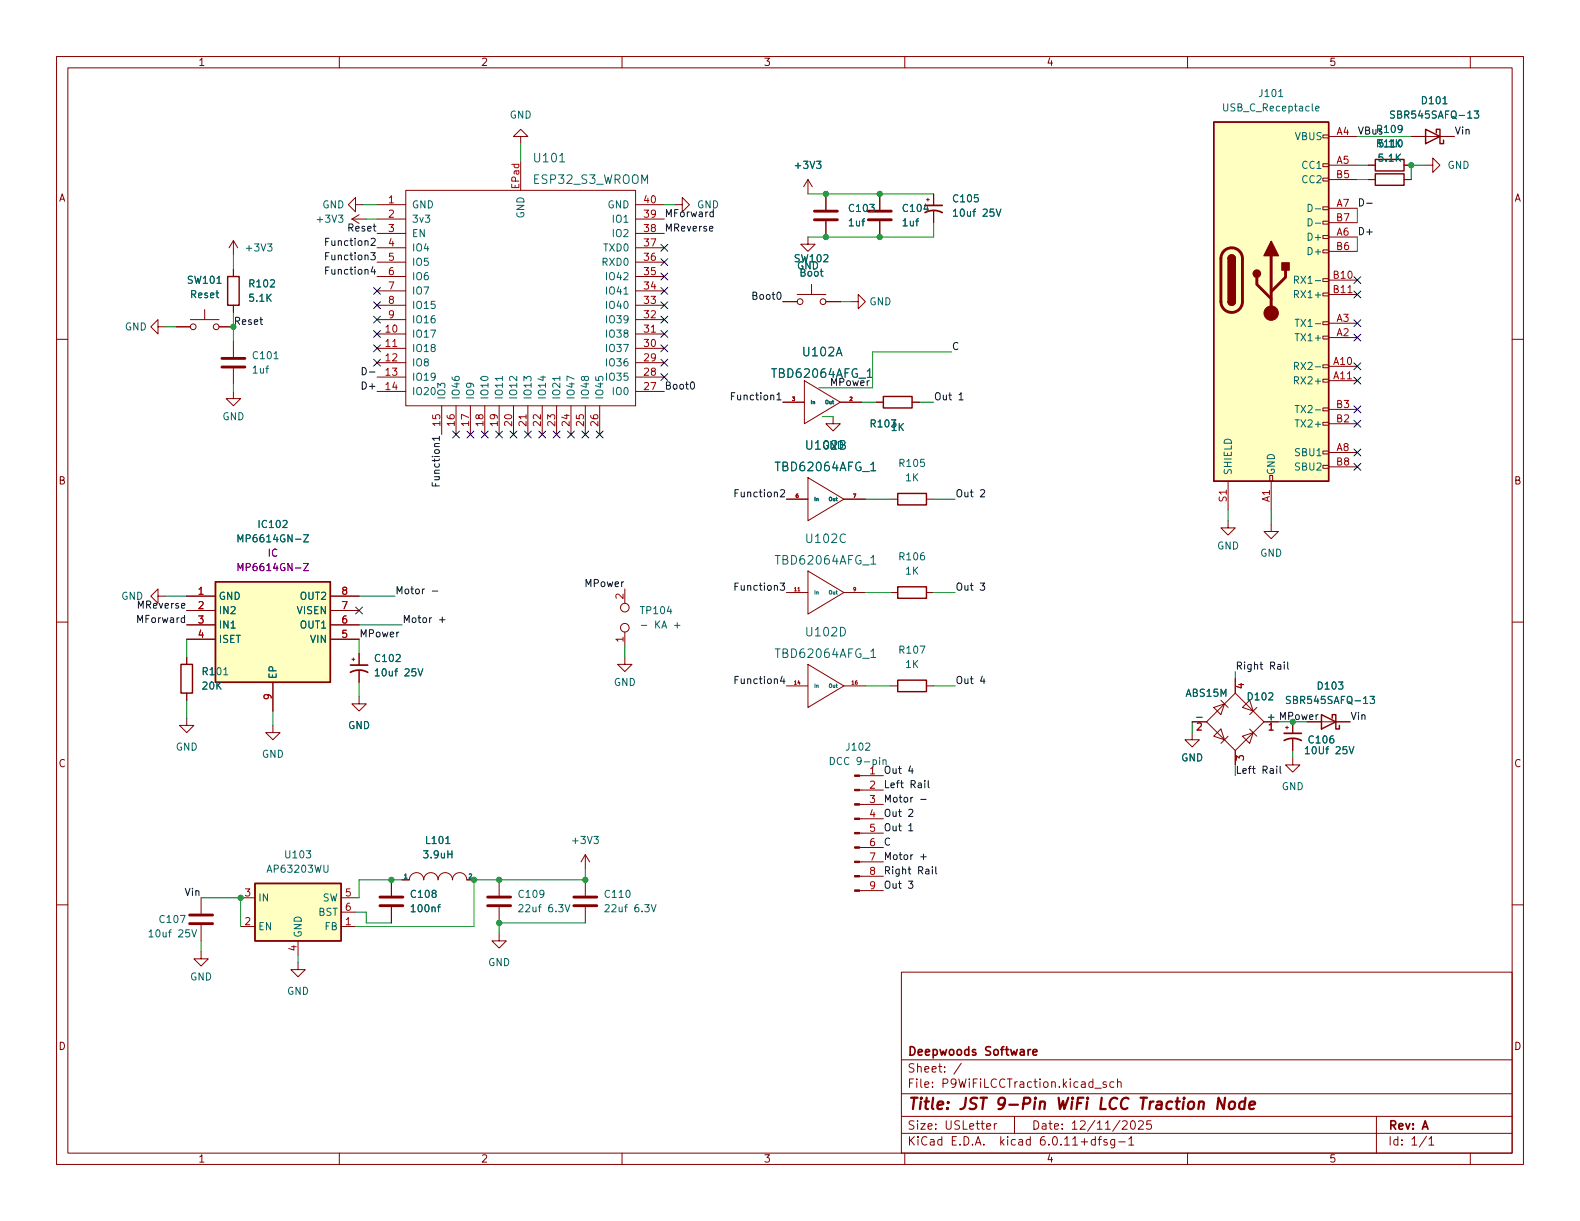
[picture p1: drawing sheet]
<svg xmlns="http://www.w3.org/2000/svg" width="279mm" height="216mm" viewBox="0 0 279 216" stroke-linecap="round" stroke-linejoin="round" font-family="sans-serif">
<g fill="none" stroke="#840000" stroke-width=".18">
<path d="M10 10h259.4v195.9h-259.4zM12 12h255.4v191.9h-255.4zM60 10v2M110 10v2M160 10v2M210 10v2M260 10v2M62.2 38.7h2.6M62.2 38.7l1.3 .8M62.9 36.2v-1.3l-1.3 1.3 1.3 1.3v-1.3h1.2M63.5 38l-1.3 .7M66.7 36.2h5.1"/>
<path d="M66.7 38.7h5.1M71.8 33.7h40.6v38.1h-40.6zM92.1 24.1h1.2l-1.2-1.2-1.3 1.2h1.3v1.3M92.1 28.6v5.1M112.4 36.2h5.1M112.4 38.7h5.1M119.4 36.2h1.2v-1.3l1.3 1.3-1.3 1.3v-1.3M142.9 31.8l-.8 1.2M142.9 31.8v2.5M142.9 31.8l.7 1.2M146 34.3v2.8M146 39.1v2.8"/>
<path d="M155.6 34.3v2.8M155.6 39.1v2.8M163.8 35.3h.5M164.1 35.1v.5M165.1 34.3v2M165.1 37.3v2.1M233.9 39.1h1v.5h-1zM233.9 36.6h1v.5h-1zM233.9 31.5h1v.5h-1zM233.9 29h1v.5h-1zM233.9 23.9h1v.5h-1zM234.9 24.1h5.1"/>
<path d="M234.9 29.2h5.1M234.9 36.8h5.1M234.9 31.8h5.1M234.9 39.4h5.1M241.9 29.2h1.3M241.9 31.8h1.3M248.3 29.2h1.3M248.3 31.8h1.3M249.6 24.1h7.6M252.1 29.2h1.3v-1.3l1.2 1.3-1.2 1.3v-1.3M10 60h2M27.9 57.8v-1.3l-1.2 1.3 1.2 1.3v-1.3h1.3"/>
<path d="M31.1 57.8h2.6M33.7 56.5h5M36.2 54.7v1.8M38.7 57.8h2.6M41.3 42.5l-.8 1.3M41.3 42.5v2.6M41.3 47.6v1.3M41.3 54v1.2M41.3 42.5l.7 1.3M66.7 59.1h5.1M66.7 41.3h5.1M66.7 56.5h5.1"/>
<path d="M66.7 54h5.1M66.7 51.4h5.1M66.7 48.9h5.1M66.7 46.4h5.1M66.7 43.8h5.1M112.4 59.1h5.1M112.4 41.3h5.1M112.4 56.5h5.1M112.4 54h5.1M112.4 51.4h5.1M112.4 48.9h5.1M112.4 46.4h5.1"/>
<path d="M112.4 43.8h5.1M138.4 53.3h2.6M141 52.1h5M142.9 41.9v1.3h1.2l-1.2 1.3-1.3-1.3h1.3M143.5 50.3v1.8M146 53.3h2.6M150.5 53.3h1.3v-1.2l1.2 1.2-1.2 1.3v-1.3M233.9 59.4h1v.5h-1zM233.9 56.9h1v.5h-1zM233.9 51.8h1v.5h-1zM233.9 49.3h1v.5h-1zM233.9 44.2h1v.5h-1z"/>
<path d="M233.9 41.7h1v.5h-1zM234.9 52.1h5.1M234.9 59.7h5.1M234.9 57.2h5.1M234.9 41.9h5.1M234.9 49.5h5.1M234.9 44.5h5.1M267.4 60h2M41.3 69.2v1.3h1.2l-1.2 1.3-1.3-1.3h1.3M41.3 60.3v2.8M41.3 65.2v2.7M66.7 61.6h5.1"/>
<path d="M66.7 64.1h5.1M66.7 66.7h5.1M66.7 69.2h5.1M78.1 71.8v5M80.6 71.8v5M83.2 71.8v5M85.7 71.8v5M88.3 71.8v5M90.8 71.8v5M93.3 71.8v5M95.9 71.8v5M98.4 71.8v5"/>
<path d="M101 71.8v5M103.5 71.8v5M106 71.8v5M112.4 61.6h5.1M112.4 64.1h5.1M112.4 66.7h5.1M112.4 69.2h5.1M138.4 71.1h3.8M142.2 67.3l6.4 3.8-6.4 3.8zM147.3 73.7v1.2h1.3l-1.3 1.3-1.3-1.3h1.3M148.6 71.1h3.8M154.9 71.1h1.3"/>
<path d="M161.3 71.1h1.3M233.9 79.8h1v.5h-1zM233.9 74.7h1v.5h-1zM233.9 72.1h1v.5h-1zM233.9 67.1h1v.5h-1zM233.9 64.5h1v.5h-1zM234.9 64.8h5.1M234.9 67.3h5.1M234.9 74.9h5.1M234.9 72.4h5.1M139.1 88.3h3.8M142.9 84.5l6.3 3.8-6.3 3.8z"/>
<path d="M149.2 88.3h3.8M157.5 88.3h1.2M163.8 88.3h1.3M217.2 92.1v1.2h1.2l-1.2 1.3-1.3-1.3h1.3M217.2 85.1v5.1M224.5 84.1h.5v1h-.5zM224.8 92.7v1.3h1.3l-1.3 1.3-1.3-1.3h1.3M224.8 85.1v5.1M233.9 82.3h1v.5h-1zM234.9 80h5.1M234.9 82.6h5.1M10 110h2"/>
<path d="M27.9 105.4v-1.3l-1.2 1.3 1.2 1.3v-1.3h1.3M33 116.2v1.3M33 105.4h5.1M33 108h5.1M33 110.5h5.1M33 113h5.1M58.4 105.4h5.1M58.4 108h5.1M58.4 110.5h5.1M58.4 113h5.1M62.2 116.6h.5M62.5 116.3v.5"/>
<path d="M63.5 115.6v2M63.5 118.6v2.1M110.5 116.2v1.3h1.3l-1.3 1.2-1.3-1.2h1.3M110.5 104.1v2.6M110.5 111.8v2.5M139.1 104.8h3.8M142.9 117.5l6.3 3.8-6.3 3.8zM142.9 101l6.3 3.8-6.3 3.8zM149.2 104.8h3.8M157.5 104.8h1.2M163.8 104.8h1.3M267.4 110h2"/>
<path d="M33 127v1.3h1.3l-1.3 1.2-1.3-1.2h1.3M33 122.6v1.2M48.3 128.3v1.2h1.2l-1.2 1.3-1.3-1.3h1.3M48.3 120.7v5M63.5 123.2v1.3h1.3l-1.3 1.2-1.3-1.2h1.3M139.1 121.3h3.8M149.2 121.3h3.8M152 139.7h4.2M152 137.2h4.2M157.5 121.3h1.2M163.8 121.3h1.3M210.8 129.5v1.3h1.3l-1.3 1.3-1.3-1.3h1.3"/>
<path d="M210.8 127.6h2.6M214.6 125.1l1.9-.6-.6 1.9zM214.6 130.2l1.3-1.3 .6 1.9zM215.9 123.8l1.3 1.3M217.2 130.2l-1.3 1.2M218.4 122.6l5.1 5-5.1 5.1-5-5.1zM218.4 120v2.6M218.4 132.7v2.6M219.7 125.1l1.3-1.3 .6 1.9zM219.7 130.2l1.9-.7-.6 1.9zM221 128.9l1.2 1.3M222.2 125.1l-1.2 1.3"/>
<path d="M227.3 128.7h.5M227.6 128.4v.5M228.6 134v1.3h1.3l-1.3 1.2-1.3-1.2h1.3M228.6 127.6v2.1M228.6 130.7v2M231.1 127.6h7.7M10 160h2M35.6 158.8v2.7M42.5 158.8h2.6M60.3 158.8h2.6M69.2 155.6v2.8M71.1 155.6h1.3a1.27 1.27 0 0 1 1.3-1.3 1.27 1.27 0 0 1 1.2 1.3 1.27 1.27 0 0 1 1.3-1.3 1.27 1.27 0 0 1 1.3 1.3 1.27 1.27 0 0 1 1.2-1.3 1.27 1.27 0 0 1 1.3 1.3 1.27 1.27 0 0 1 1.3-1.3 1.27 1.27 0 0 1 1.2 1.3h1.3"/>
<path d="M88.3 155.6v2.8M103.5 151.1v2.6M103.5 155.6v2.8M103.5 151.1l-.8 1.3M103.5 151.1l.8 1.3M152 157.5h4.2M152 154.9h4.2M152 152.4h4.2M152 149.9h4.2M152 147.3h4.2M152 144.8h4.2M152 142.2h4.2"/>
<path d="M267.4 160h2M35.6 168.3v1.2h1.2l-1.2 1.3-1.3-1.3h1.3M35.6 163.6v2.8M42.5 163.8h2.6M52.7 170.2v1.3h1.3l-1.3 1.2-1.3-1.2h1.3M52.7 166.4v2.5M60.3 163.8h2.6M60.3 161.3h2.6M69.2 160.4v2.8M88.3 165.1v1.3h1.2l-1.2 1.2-1.3-1.2h1.3M88.3 160.4v2.8M103.5 160.4v2.8"/>
<path d="M159.4 171.9h108v32h-108zM159.4 197.4h108M159.4 193.4h108M159.4 187.4h108M164.9 192.1v.2M164.9 191.4v.1M167 189.4v.2M167 188.7v.1M170 188l-1.3 1.9M176.3 198.7h-.3l-.2 .3M179.4 197.4v3M197 191.4l-.5-.1-.2 .3v.4l.1 .2h.6"/>
<path d="M197.6 191.4l.2-.1 .4 .1 .1 .9M197.6 190.8v1.5M200.1 198.2h.2a.81 .81 0 0 1 .5 .6 .81 .81 0 0 1-.3 .8l-.1 .1a.81 .81 0 0 1-.6-.6 .81 .81 0 0 1 .3-.9zM201.3 198.3l.6-.1 .2 .1 .1 .3-.9 1.1h.9M203.5 198.2h-.7v.7l.2-.2 .5 .1 .1 .2-.1 .5-.2 .2-.5-.2M243.4 197.4v6.5M60 203.9v2M110 203.9v2M159.4 200.4h108M160 203.9v2M197.8 201.9h1.2M199.6 201.4l.4-.4v1.5"/>
<path d="M199.6 202.5h.9M210 203.9v2M252.7 201.4l.4-.4v1.5M252.7 202.5h.8M260 203.9v2"/>
<circle cx="34.2" cy="57.8" r=".51"/>
<circle cx="38.2" cy="57.8" r=".51"/>
<circle cx="141.5" cy="53.3" r=".51"/>
<circle cx="145.5" cy="53.3" r=".51"/>
<circle cx="110.5" cy="111" r=".76"/>
<circle cx="110.5" cy="107.4" r=".76"/>
</g>
<path d="M184 195a.49 .49 0 0 1 .8 .1l-.1 1M216.6 194.1l-.2 2-.9-2-.3 2" fill="none" stroke="#840000" stroke-width=".4"/>
<g fill="none" stroke="#006464" stroke-width=".18">
<path d="M226.1 17.1h.7M232.7 19.2l.6-.1-.1-.3h-.4l-.1 .2v.6h.5M255.2 18.4h.7M260.7 19.6h.8l-.4 .5 .3 .1v.6l-.2 .1-.5-.1M59.9 38h.7l-.4 .5 .4 .1v.6l-.2 .1-.5-.1M99 28.6h.9M144.4 28.5h.8l-.5 .5 .4 .1v.6l-.2 .1-.5-.1M163.7 36.1l-.3 .9h.8M172 37.4h.5M172.5 37l-.3 .2v1M231.3 36.1a.64 .64 0 0 1 .7 .7 .64 .64 0 0 1-.7 .6zM231.3 38.7a.64 .64 0 0 1 .7 .6 .64 .64 0 0 1-.7 .6z"/>
<path d="M232.6 36.9h1M232.6 39.5h1M247.3 24.8l.2-.1a.68 .68 0 0 1 .5 .6 .68 .68 0 0 1-.5 .7l-.2-.1-.1-.4zM259.5 20.9h.8M38.4 50.1h.7M47.3 43.1h.8l-.4 .5 .3 .1v.6l-.1 .1-.6-.1M110.3 52h.8M145.1 48h.4M145.2 47.6v1.1l.3 .1M232.6 57.2h1M232.6 49.6h1M232.6 52.2h1"/>
<path d="M48.5 63.4h.7M88.8 66.6v.7M99 66.6v.7M153.4 65.6l.4-.4v1.5M153.4 66.7h.8M232.6 64.9h1M232.6 67.4h1M232.6 72.5h1M50 92.1l.5-.1 .3 .4-.8 .9h.8M52.3 95.3h.9M53.7 94.6h.8l-.8 1.2h.8M154 82.2l.4-.5v1.5"/>
<path d="M154 98.7l.4-.5v1.5M154 83.2h.9M154 99.7h.9M39.6 119.3h.7M69.8 118.7h.5M70.3 118.3l-.3 .1v1.1M113.4 110.6h1M148.6 110.9a.77 .77 0 0 1 .9 .8 .77 .77 0 0 1-.9 .7zM154 115.2l.4-.5v1.6M154 116.3h.9M162.7 114.2h.9l-.6 1.3M153.1 131.5l.5-.1 .2 .3-.8 1h.8"/>
<path d="M156.1 134.5l.2-.2 .3 .1 .1 .8M156.1 134.3v.9M211.6 126.8h1M234.9 132l-.3 .2v1.1M241.1 124.4h.8M242.3 123.1h.8l-.5 .5 .4 .1v.6l-.2 .1-.5-.1M54.2 150.4h.7l-.4 .5 .4 .1v.6l-.2 .1-.5-.1M57.3 153v1l.2 .2h.3l.2-.2v-1M77.9 160l-.4 .1v1.1M78.8 149.2h.8M79.2 151h.7M79.9 150.4v1.3"/>
<path d="M95.7 160l-.3 .1v1.1M105 147.9h.8l-.4 .5 .3 .1v.5l-.1 .2-.6-.2M110.9 160l-.3 .1v1.1M29.8 164.8h.5M30.3 164.4l-.3 .2v1.1M31.9 161.9h.8l-.5 1.2M77.4 160.4h.5M95.2 160.4h.5M110.4 160.4h.5"/>
</g>
<g fill="none" stroke="#840000" stroke-width=".25">
<path d="M214.6 21.6h20.3v63.5h-20.3zM243.2 28.2h5.1v2h-5.1zM243.2 30.7h5.1v2.1h-5.1zM252.1 22.9l2.5 1.2-2.5 1.3zM254 23.5v-.6h.6v2.5h.7v-.6M40.3 48.9h2v5.1h-2zM217.2 53.3a.64 .64 0 0 0 .6 .7 .64 .64 0 0 0 .6-.7M217.2 45.7a.64 .64 0 0 1 .6-.6 .64 .64 0 0 1 .6 .6M156.2 70.1h5.1v2h-5.1zM158.7 87.2h5.1v2.1h-5.1zM32 117.5h2v5.1h-2zM38.1 102.9h20.3v17.8h-20.3z"/>
<path d="M158.7 103.8h5.1v2h-5.1zM158.7 120.3h5.1v2h-5.1zM233.7 126.4l2.5 1.2-2.5 1.3zM235.6 127v-.6h.6v2.5h.7v-.6M45.1 156.2h15.2v10.2h-15.2z"/>
</g>
<path d="M115.2 58.7h.7M238.4 51.8h.7M69.5 61.3h.7M93 73.3v.8M141.1 104.5h.4M211.7 127.9l.5-.1 .3 .4-.8 .9h.8M218.6 134.4v-.8l.5 .4 .1-.3h.6l.1 .2-.1 .5M219.5 120.9v.7l-.9-.3M224.4 128.2l.4-.4v1.3" fill="none" stroke="#a90000" stroke-width=".18"/>
<g fill="none" stroke="#840000" stroke-width=".51">
<path d="M144 38.9h4.1M144 37.3h4.1M153.5 38.9h4.1M153.5 37.3h4.1M216.5 44.4a1.91 1.91 0 0 1 2-.4 1.91 1.91 0 0 1 1.2 1.7v7.6a1.91 1.91 0 0 1-1.9 1.9 1.91 1.91 0 0 1-1.9-1.9v-7.7l.2-.7zM222.2 49v1.3l2.6 2.5M224.8 45.2v10.2M227.3 47.8v1.2l-2.5 2.6M39.2 64.9h4.1M39.2 63.4h4.1M67.2 158.6h4M86.2 158.6h4.1"/>
<path d="M101.5 158.6h4M33.5 163.3h4.1M33.5 161.8h4.1M67.2 160.1h4M86.2 160.1h4.1M101.5 160.1h4"/>
</g>
<g fill="#ffffc2" stroke="#ffffc2" stroke-width=".18">
<path d="M214.6 21.6h20.3v63.5h-20.3z"/>
<path d="M38.1 102.9h20.3v17.8h-20.3z"/>
<path d="M45.1 156.2h15.2v10.2h-15.2z"/>
</g>
<g fill="#840000" stroke="#840000" stroke-width=".25">
<path d="M217.2 53.3h1.2a.64 .64 0 0 1-.6 .7 .64 .64 0 0 1-.6-.7z"/>
<path d="M217.2 45.7h1.2v7.6h-1.2z"/>
<path d="M217.4 45.3a.64 .64 0 0 1 .6-.2 .64 .64 0 0 1 .4 .6h-1.2z"/>
<path d="M224.8 42.7l1.3 2.5h-2.6z"/>
<path d="M226.7 46.5h1.3v1.3h-1.3z"/>
<circle cx="222.2" cy="48.4" r=".63"/>
</g>
<g fill="#840000" stroke="#840000" stroke-width=".18">
<path d="M151.1 157.4h.9v.2h-.9z"/>
<path d="M151.1 154.8h.9v.3h-.9z"/>
<path d="M151.1 152.3h.9v.2h-.9z"/>
<path d="M151.1 149.7h.9v.3h-.9z"/>
<path d="M151.1 147.2h.9v.2h-.9z"/>
<path d="M151.1 144.7h.9v.2h-.9z"/>
<path d="M151.1 142.1h.9v.3h-.9z"/>
<path d="M151.1 139.6h.9v.2h-.9z"/>
<path d="M151.1 137h.9v.3h-.9z"/>
<circle cx="224.8" cy="55.4" r="1.27"/>
</g>
<path d="M163.6 36.3h3M163.6 37.6a3.2 3.2 0 0 1 3 0M62 117.6h3M62 118.9a3.2 3.2 0 0 1 3 0M227.1 129.7h3M227.1 130.9a3.2 3.2 0 0 1 3 0" fill="none" stroke="#840000" stroke-width=".3"/>
<path d="M53.7 99.6h.8l-.8 1.3h.8M52.3 100.4h.9" fill="none" stroke="#840084" stroke-width=".18"/>
<g fill="none" stroke="#0f0f0f" stroke-width=".18">
<path d="M126.1 37.5h-.3l-.3 .2 .2 .6h.4M126.1 37.1v1.2M240.2 22.5l.5 1.2 .4-1.2M240.4 35.2a.64 .64 0 0 1 .7 .6 .64 .64 0 0 1-.7 .6zM241.5 23.1l.5-.1 .2-.2-.1-.2-.6-.1v1.2h.5l.2-.1v-.3l-.3-.2M241.7 35.9h.9M65.6 44.7h.8l-.5 .5 .4 .1v.5l-.2 .1-.5-.1M65.6 42.3l.5-.2 .3 .4-.8 .9h.8M65.9 47.2l-.3 .9h.8M66.2 47.6v.9M137.5 51.8l.2-.1a.68 .68 0 0 1 .4 .6 .68 .68 0 0 1-.4 .6l-.2-.1-.1-.4zM64.1 65a.64 .64 0 0 1 .7 .6 .64 .64 0 0 1-.7 .7z"/>
<path d="M65.3 65.8h1M77.7 77.5h-1.3l.4 .4M77.7 77.2v.7M122.2 67.7l.2-.2a.68 .68 0 0 1 .4 .7 .68 .68 0 0 1-.4 .6l-.2-.1-.1-.4zM137.4 69.8l.3-.4v1.3M137.4 70.7h.7M138 86.7l.5-.1 .2 .3-.7 1h.7M32.6 109.3l-.3-.1-.3 .3 .2 .5h.4M32.6 108.8v1.3M75.1 104.2l-.4 .2M76.3 109.2l-.3 .3M76.5 104.5h.9"/>
<path d="M138 103.1h.7l-.4 .5 .4 .1v.5l-.2 .2-.5-.2M138.3 119.5l-.3 1h.8M222.8 117.5h.5M223 117.1v1.1l.3 .1M138.6 120v.9M160.6 153.7h.5M160.8 153.3v1l.3 .2M161.4 151.1l-.3 .3M161.4 141l-.3 .2M162.8 141.3h1"/>
</g>
<g fill="none" stroke="#009600" stroke-width=".18">
<path d="M64.1 36.2h2.6M64.8 38.7h1.9M92.1 25.4v3.2M117.5 36.2h1.9M142.9 34.3h22.2M165.1 39.4v2.5h-22.2M240 36.8v2.6M240 24.1h9.6M240 31.8h1.9M240 29.2h1.9M252.1 29.2h-2.5v2.6M29.2 57.8h1.9"/>
<path d="M41.3 45.1v2.5M41.3 55.2v5.1M148.6 53.3h1.9M240 41.9v2.6M41.3 67.9v1.3M145.4 73.7h1.9M152.4 71.1h2.5M162.6 71.1h2.5M168.3 62.2h-14v6.4h-9.5M153 88.3h4.5M165.1 88.3h3.8M217.2 90.2v1.9"/>
<path d="M224.8 90.2v2.5M29.2 105.4h3.8M33 113v3.2M63.5 105.4h6.3M63.5 113v2.6M63.5 110.5h7.6M110.5 114.3v1.9M153 104.8h4.5M165.1 104.8h3.8M218.4 118.7v1.3M33 123.8v3.2M48.3 125.7v2.6"/>
<path d="M63.5 120.7v2.5M153 121.3h4.5M165.1 121.3h3.8M210.8 127.6v1.9M228.6 132.7v1.3M35.6 158.8h6.9v5M71.1 155.6h-7.6v3.2h-.6M103.5 153.7v1.9h-19.7v8.2h-20.9M35.6 166.4v1.9M52.7 168.9v1.3M62.9 161.3h1.9v1.9h4.4M103.5 163.2h-15.2v1.9"/>
</g>
<g fill="none" stroke="#000084" stroke-width=".18">
<path d="M66.1 53.4l1.2 1.2M66.1 58.4l1.2 1.3M66.1 55.9l1.2 1.2M66.1 50.8l1.2 1.2M67.3 53.4l-1.2 1.2M67.3 58.4l-1.2 1.3M67.3 55.9l-1.2 1.2M67.3 50.8l-1.2 1.2M116.9 58.4l1.2 1.3M116.9 53.4l1.2 1.2M116.9 55.9l1.2 1.2M116.9 48.3l1.2 1.2"/>
<path d="M116.9 50.8l1.2 1.2M116.9 43.2l1.2 1.2M116.9 45.7l1.2 1.3M118.1 58.4l-1.2 1.3M118.1 53.4l-1.2 1.2M118.1 55.9l-1.2 1.2M118.1 48.3l-1.2 1.2M118.1 50.8l-1.2 1.2M118.1 43.2l-1.2 1.2M118.1 45.7l-1.2 1.3M239.4 51.5l1.2 1.2M239.4 48.9l1.2 1.2"/>
<path d="M239.4 56.5l1.2 1.3M239.4 59.1l1.2 1.2M240.6 51.5l-1.2 1.2M240.6 48.9l-1.2 1.2M240.6 56.5l-1.2 1.3M240.6 59.1l-1.2 1.2M66.1 61l1.2 1.2M66.1 63.5l1.2 1.2M67.3 61l-1.2 1.2M67.3 63.5l-1.2 1.2M80 76.2l1.3 1.2M81.3 76.2l-1.3 1.2"/>
<path d="M82.6 76.2l1.2 1.2M83.8 76.2l-1.2 1.2M85.1 76.2l1.2 1.2M86.3 76.2l-1.2 1.2M87.7 76.2l1.2 1.2M88.9 76.2l-1.2 1.2M90.2 76.2l1.2 1.2M91.4 76.2l-1.2 1.2M92.7 76.2l1.3 1.2M94 76.2l-1.3 1.2M95.3 76.2l1.2 1.2M96.5 76.2l-1.2 1.2"/>
<path d="M97.8 76.2l1.2 1.2M99 76.2l-1.2 1.2M100.4 76.2l1.2 1.2M101.6 76.2l-1.2 1.2M102.9 76.2l1.2 1.2M104.1 76.2l-1.2 1.2M105.4 76.2l1.3 1.2M106.7 76.2l-1.3 1.2M116.9 61l1.2 1.2M116.9 63.5l1.2 1.2M116.9 66.1l1.2 1.2M118.1 61l-1.2 1.2"/>
<path d="M118.1 63.5l-1.2 1.2M118.1 66.1l-1.2 1.2M239.4 74.3l1.2 1.2M239.4 79.4l1.2 1.2M239.4 71.8l1.2 1.2M239.4 64.2l1.2 1.2M239.4 66.7l1.2 1.2M240.6 74.3l-1.2 1.2M240.6 79.4l-1.2 1.2M240.6 71.8l-1.2 1.2M240.6 64.2l-1.2 1.2M240.6 66.7l-1.2 1.2"/>
<path d="M239.4 81.9l1.2 1.3M240.6 81.9l-1.2 1.3M62.9 107.3l1.2 1.3M64.1 107.3l-1.2 1.3"/>
</g>
<g fill="#009600" stroke="#009600" stroke-width=".18">
<circle cx="42.5" cy="158.8" r=".46"/>
<circle cx="146" cy="41.9" r=".46"/>
<circle cx="249.6" cy="29.2" r=".46"/>
<circle cx="41.3" cy="57.8" r=".46"/>
<circle cx="228.6" cy="127.6" r=".46"/>
<circle cx="146" cy="34.3" r=".46"/>
<circle cx="155.6" cy="41.9" r=".46"/>
<circle cx="155.6" cy="34.3" r=".46"/>
<circle cx="69.2" cy="155.6" r=".46"/>
<circle cx="88.3" cy="163.2" r=".46"/>
<circle cx="83.8" cy="155.6" r=".46"/>
<circle cx="88.3" cy="155.6" r=".46"/>
<circle cx="103.5" cy="155.6" r=".46"/>
</g>
<g font-size="2.8" fill="#840000">
<text x="160.4" y="196.8">Title:</text>
<text x="169.7" y="196.8">JST 9-Pin</text>
<text x="187.6" y="196.8">WiFi LCC Traction</text>
<text x="216.9" y="196.8">Node</text>
</g>
<g font-size="2.1" fill="#006464">
<text x="94.1" y="29.2">U101</text>
<text x="94.1" y="33">ESP32_S3_WROOM</text>
<text x="141.7" y="63.5">U102A</text>
<text x="136.2" y="67.3">TBD62064AFG_1</text>
<text x="136.9" y="83.8">TBD62064AFG_1</text>
<text x="142.2" y="80">U102B</text>
<text x="136.9" y="100.3">TBD62064AFG_1</text>
<text x="142.2" y="96.5">U102C</text>
<text x="142.2" y="113">U102D</text>
<text x="136.9" y="116.8">TBD62064AFG_1</text>
</g>
<g font-size="2.1" fill="#840000">
<text x="160.4" y="190.1">Sheet:</text>
<text x="160.4" y="187.1">Deepwoods</text>
<text x="174.1" y="187.1">Software</text>
<text x="160.4" y="192.8">File:</text>
<text x="166.8" y="192.8">P9WiFiLCCTraction.kicad_sch</text>
<text x="160.4" y="203">KiCad</text>
<text x="160.4" y="200.2">Size:</text>
<text x="167.1" y="200.2">USLetter</text>
<text x="168.1" y="203">E.D.A.</text>
<text x="177" y="203">kicad</text>
<text x="182.4" y="200.2">Date:</text>
<text x="184.2" y="203">6.0.11+dfsg-1</text>
<text x="189.4" y="200.2">12/11/2025</text>
<text x="245.4" y="200.2">Rev:</text>
<text x="245.4" y="203">Id:</text>
<text x="249.5" y="203">1/1</text>
<text x="251.5" y="200.2">A</text>
</g>
<g font-size="1.8" fill="#840000">
<text x="35" y="12">1</text>
<text x="85" y="12">2</text>
<text x="135" y="12">3</text>
<text x="185" y="12">4</text>
<text x="235" y="12">5</text>
<text x="10.4" y="36">A</text>
<text x="267.8" y="36">A</text>
<text x="10.3" y="86">B</text>
<text x="267.7" y="86">B</text>
<text x="223.9" y="127.4">+ MPower</text>
<text x="10.3" y="136">C</text>
<text x="267.7" y="136">C</text>
<text x="10.3" y="186">D</text>
<text x="267.7" y="186">D</text>
<text x="35" y="205.9">1</text>
<text x="85" y="205.9">2</text>
<text x="135" y="205.9">3</text>
<text x="185" y="205.9">4</text>
<text x="235" y="205.9">5</text>
</g>
<g font-size="1.8" fill="#006464">
<text x="222.4" y="17.5">J101</text>
<text x="90.1" y="21.3">GND</text>
<text x="216" y="20.1">USB_C_Receptacle</text>
<text x="243.2" y="23.9">R109</text>
<text x="245.6" y="21.3">SBR545SAFQ-13</text>
<text x="251.2" y="18.8">D101</text>
<text x="228.9" y="25.2">VBUS</text>
<text x="243.5" y="26.4">5.1K</text>
<text x="243.5" y="29">5.1K</text>
<text x="140.3" y="30.2">+3V3</text>
<text x="230" y="30.2">CC1</text>
<text x="230" y="32.8">CC2</text>
<text x="255.9" y="30.2">GND</text>
<text x="55.7" y="39.8">+3V3</text>
<text x="56.9" y="37.2">GND</text>
<text x="72.8" y="37.2">GND</text>
<text x="72.8" y="39.8">3v3</text>
<text x="93.1" y="38.7" transform="rotate(-90 93.1 38.7)">GND</text>
<text x="107.4" y="37.2">GND</text>
<text x="108.1" y="39.8">IO1</text>
<text x="149.9" y="37.9">C103</text>
<text x="149.9" y="40.4">1uf</text>
<text x="159.4" y="37.9">C104</text>
<text x="159.4" y="40.4">1uf</text>
<text x="168.3" y="36.2">C105</text>
<text x="168.3" y="38.7">10uf</text>
<text x="173.7" y="38.7">25V</text>
<text x="43.2" y="44.8">+3V3</text>
<text x="72.8" y="42.3">EN</text>
<text x="72.8" y="44.8">IO4</text>
<text x="72.8" y="47.4">IO5</text>
<text x="106.3" y="47.4">RXD0</text>
<text x="106.6" y="44.8">TXD0</text>
<text x="108.1" y="42.3">IO2</text>
<text x="140.3" y="46.7">SW102</text>
<text x="230.9" y="42.9">D+</text>
<text x="230.9" y="45.5">D+</text>
<text x="33" y="50.6">SW101</text>
<text x="33.5" y="53.1">Reset</text>
<text x="43.8" y="51.2">R102</text>
<text x="43.8" y="53.7">5.1K</text>
<text x="72.8" y="49.9">IO6</text>
<text x="72.8" y="52.5">IO7</text>
<text x="106.9" y="52.5">IO41</text>
<text x="106.9" y="49.9">IO42</text>
<text x="140.9" y="48">GND</text>
<text x="141.3" y="49.3">Boot</text>
<text x="228.5" y="50.6">RX1-</text>
<text x="228.5" y="53.1">RX1+</text>
<text x="22" y="58.8">GND</text>
<text x="72.8" y="55">IO15</text>
<text x="72.8" y="57.5">IO16</text>
<text x="106.9" y="57.5">IO39</text>
<text x="106.9" y="55">IO40</text>
<text x="153.7" y="54.4">GND</text>
<text x="228.8" y="58.2">TX1-</text>
<text x="44.5" y="63.9">C101</text>
<text x="72.8" y="60.1">IO17</text>
<text x="72.8" y="62.6">IO18</text>
<text x="72.8" y="65.2">IO8</text>
<text x="106.9" y="65.2">IO36</text>
<text x="106.9" y="62.6">IO37</text>
<text x="106.9" y="60.1">IO38</text>
<text x="228.5" y="65.8">RX2-</text>
<text x="228.8" y="60.7">TX1+</text>
<text x="44.5" y="66.4">1uf</text>
<text x="72.8" y="67.7">IO19</text>
<text x="72.8" y="70.2">IO20</text>
<text x="79.1" y="70.7" transform="rotate(-90 79.1 70.7)">IO3</text>
<text x="81.7" y="70.7" transform="rotate(-90 81.7 70.7)">IO46</text>
<text x="84.2" y="70.7" transform="rotate(-90 84.2 70.7)">IO9</text>
<text x="86.7" y="70.7" transform="rotate(-90 86.7 70.7)">IO10</text>
<text x="89.3" y="70.7" transform="rotate(-90 89.3 70.7)">IO11</text>
<text x="91.8" y="70.7" transform="rotate(-90 91.8 70.7)">IO12</text>
<text x="94.4" y="70.7" transform="rotate(-90 94.4 70.7)">IO13</text>
<text x="96.9" y="70.7" transform="rotate(-90 96.9 70.7)">IO14</text>
<text x="99.4" y="70.7" transform="rotate(-90 99.4 70.7)">IO21</text>
<text x="102" y="70.7" transform="rotate(-90 102 70.7)">IO47</text>
<text x="104.5" y="70.7" transform="rotate(-90 104.5 70.7)">IO48</text>
<text x="106.9" y="67.7">IO35</text>
<text x="107.1" y="70.7" transform="rotate(-90 107.1 70.7)">IO45</text>
<text x="108.1" y="70.2">IO0</text>
<text x="146.7" y="68.2">MPower</text>
<text x="228.5" y="68.3">RX2+</text>
<text x="39.3" y="74.7">GND</text>
<text x="153.7" y="76">R103</text>
<text x="157.4" y="76.6">1K</text>
<text x="228.8" y="76">TX2+</text>
<text x="228.8" y="73.4">TX2-</text>
<text x="145.3" y="79.8">GND</text>
<text x="158.8" y="82.9">R105</text>
<text x="228.8" y="81">SBU1</text>
<text x="228.8" y="83.6">SBU2</text>
<text x="160" y="85.5">1K</text>
<text x="218.2" y="84.1" transform="rotate(-90 218.2 84.1)">SHIELD</text>
<text x="225.8" y="84.1" transform="rotate(-90 225.8 84.1)">GND</text>
<text x="45.4" y="93.7">IC102</text>
<text x="41.7" y="96.3">MP6614GN-Z</text>
<text x="158.8" y="99.4">R106</text>
<text x="160" y="102">1K</text>
<text x="215.2" y="97.5">GND</text>
<text x="222.8" y="98.8">GND</text>
<text x="21.4" y="106.4">GND</text>
<text x="38.6" y="106.4">GND</text>
<text x="52.9" y="106.4">OUT2</text>
<text x="38.6" y="109">IN2</text>
<text x="38.6" y="111.5">IN1</text>
<text x="52.4" y="109">VISEN</text>
<text x="52.9" y="111.5">OUT1</text>
<text x="113" y="109">TP104</text>
<text x="115.7" y="111.5">KA +</text>
<text x="35.6" y="119.8">R101</text>
<text x="38.6" y="114.1">ISET</text>
<text x="54.7" y="114.1">VIN</text>
<text x="66" y="117.4">C102</text>
<text x="66" y="120">10uf</text>
<text x="71.5" y="120">25V</text>
<text x="158.8" y="116">R107</text>
<text x="160" y="118.5">1K</text>
<text x="35.6" y="122.3">20K</text>
<text x="49.3" y="120.1" transform="rotate(-90 49.3 120.1)">EP</text>
<text x="108.5" y="121.7">GND</text>
<text x="209.6" y="123.6">ABS15M</text>
<text x="220.4" y="124.2">D102</text>
<text x="227.1" y="124.8">SBR545SAFQ-13</text>
<text x="232.7" y="122.3">D103</text>
<text x="61.5" y="129.3">GND</text>
<text x="223.9" y="127.4">+</text>
<text x="231.1" y="131.8">C106</text>
<text x="31" y="133.1">GND</text>
<text x="46.2" y="134.4">GND</text>
<text x="146.5" y="135.6">DCC 9-pin</text>
<text x="149.4" y="133.1">J102</text>
<text x="208.8" y="135">GND</text>
<text x="230.5" y="133.7">10Uf</text>
<text x="236.1" y="133.7">25V</text>
<text x="226.6" y="140.1">GND</text>
<text x="75.1" y="149.6">L101</text>
<text x="100.9" y="149.6">+3V3</text>
<text x="47" y="154.7">AP63203WU</text>
<text x="50.1" y="152.2">U103</text>
<text x="74.6" y="152.2">3.9uH</text>
<text x="45.6" y="159.8">IN</text>
<text x="57" y="159.8">SW</text>
<text x="72.4" y="159.1">C108</text>
<text x="72.4" y="161.7">100nf</text>
<text x="91.4" y="159.1">C109</text>
<text x="91.4" y="161.7">22uf</text>
<text x="96.9" y="161.7">6.3V</text>
<text x="106.7" y="159.1">C110</text>
<text x="106.7" y="161.7">22uf</text>
<text x="112.1" y="161.7">6.3V</text>
<text x="26" y="166.1">10uf</text>
<text x="27.9" y="163.6">C107</text>
<text x="31.5" y="166.1">25V</text>
<text x="45.6" y="164.9">EN</text>
<text x="53.7" y="165.9" transform="rotate(-90 53.7 165.9)">GND</text>
<text x="56.2" y="162.3">BST</text>
<text x="57.3" y="164.9">FB</text>
<text x="33.5" y="173.7">GND</text>
<text x="86.3" y="171.2">GND</text>
<text x="50.7" y="176.3">GND</text>
</g>
<g font-size="1.8" fill="#a90000">
<text x="236.3" y="23.9">A4</text>
<text x="236.3" y="29">A5</text>
<text x="68.5" y="35.9">1</text>
<text x="91.8" y="33.5" transform="rotate(-90 91.8 33.5)">EPad</text>
<text x="113.6" y="35.9">40</text>
<text x="236.2" y="31.5">B5</text>
<text x="68.5" y="38.5">2</text>
<text x="68.5" y="41">3</text>
<text x="113.6" y="41">38</text>
<text x="113.6" y="38.5">39</text>
<text x="236.2" y="39.1">B7</text>
<text x="236.3" y="41.7">A6</text>
<text x="236.3" y="36.6">A7</text>
<text x="68.5" y="43.6">4</text>
<text x="68.5" y="46.1">5</text>
<text x="113.6" y="46.1">36</text>
<text x="113.6" y="43.6">37</text>
<text x="236.2" y="44.2">B6</text>
<text x="68.5" y="48.6">6</text>
<text x="68.5" y="51.2">7</text>
<text x="68.5" y="53.7">8</text>
<text x="113.6" y="53.7">33</text>
<text x="113.6" y="51.2">34</text>
<text x="113.6" y="48.6">35</text>
<text x="235.6" y="49.3">B10</text>
<text x="235.6" y="51.8">B11</text>
<text x="67.9" y="58.8">10</text>
<text x="68.5" y="56.3">9</text>
<text x="113.6" y="58.8">31</text>
<text x="113.6" y="56.3">32</text>
<text x="236.3" y="59.4">A2</text>
<text x="236.3" y="56.9">A3</text>
<text x="67.9" y="61.3">11</text>
<text x="67.9" y="63.9">12</text>
<text x="113.6" y="63.9">29</text>
<text x="113.6" y="61.3">30</text>
<text x="235.7" y="64.5">A10</text>
<text x="67.9" y="66.4">13</text>
<text x="67.9" y="69">14</text>
<text x="113.6" y="69">27</text>
<text x="113.6" y="66.4">28</text>
<text x="235.7" y="67.1">A11</text>
<text x="77.9" y="75.6" transform="rotate(-90 77.9 75.6)">15</text>
<text x="80.4" y="75.6" transform="rotate(-90 80.4 75.6)">16</text>
<text x="82.9" y="75.6" transform="rotate(-90 82.9 75.6)">17</text>
<text x="85.5" y="75.6" transform="rotate(-90 85.5 75.6)">18</text>
<text x="88" y="75.6" transform="rotate(-90 88 75.6)">19</text>
<text x="90.6" y="75.6" transform="rotate(-90 90.6 75.6)">20</text>
<text x="93.1" y="75.6" transform="rotate(-90 93.1 75.6)">21</text>
<text x="95.6" y="75.6" transform="rotate(-90 95.6 75.6)">22</text>
<text x="98.2" y="75.6" transform="rotate(-90 98.2 75.6)">23</text>
<text x="100.7" y="75.6" transform="rotate(-90 100.7 75.6)">24</text>
<text x="103.3" y="75.6" transform="rotate(-90 103.3 75.6)">25</text>
<text x="105.8" y="75.6" transform="rotate(-90 105.8 75.6)">26</text>
<text x="236.2" y="74.7">B2</text>
<text x="236.2" y="72.1">B3</text>
<text x="236.2" y="82.3">B8</text>
<text x="236.3" y="79.8">A8</text>
<text x="216.9" y="88.9" transform="rotate(-90 216.9 88.9)">S1</text>
<text x="224.5" y="88.9" transform="rotate(-90 224.5 88.9)">A1</text>
<text x="34.9" y="105.2">1</text>
<text x="34.9" y="107.7">2</text>
<text x="60.3" y="107.7">7</text>
<text x="60.3" y="105.2">8</text>
<text x="110.2" y="106.1" transform="rotate(-90 110.2 106.1)">2</text>
<text x="34.9" y="110.2">3</text>
<text x="34.9" y="112.8">4</text>
<text x="60.3" y="112.8">5</text>
<text x="60.3" y="110.2">6</text>
<text x="110.2" y="113.7" transform="rotate(-90 110.2 113.7)">1</text>
<text x="48" y="123.9" transform="rotate(-90 48 123.9)">9</text>
<text x="220.7" y="122" transform="rotate(-90 220.7 122)">4</text>
<text x="224.1" y="129.9">1</text>
<text x="153.6" y="136.9">1</text>
<text x="153.6" y="139.4">2</text>
<text x="153.6" y="142">3</text>
<text x="153.6" y="144.5">4</text>
<text x="153.6" y="147.1">5</text>
<text x="153.6" y="149.6">6</text>
<text x="153.6" y="152.1">7</text>
<text x="153.6" y="154.7">8</text>
<text x="43.1" y="158.5">3</text>
<text x="60.9" y="158.5">5</text>
<text x="60.9" y="161">6</text>
<text x="153.6" y="157.2">9</text>
<text x="43.1" y="163.6">2</text>
<text x="60.9" y="163.6">1</text>
<text x="52.5" y="168.3" transform="rotate(-90 52.5 168.3)">4</text>
</g>
<g font-size="1.8" fill="#0f0f0f">
<text x="257.2" y="23.8">Vin</text>
<text x="61.3" y="40.9">Reset</text>
<text x="117.5" y="40.9">MReverse</text>
<text x="117.5" y="38.4">MForward</text>
<text x="123.2" y="37.2">GND</text>
<text x="240" y="41.6">D+</text>
<text x="57.2" y="46">Function3</text>
<text x="57.2" y="43.5">Function2</text>
<text x="57.2" y="48.5">Function4</text>
<text x="132.8" y="53">Boot0</text>
<text x="41.3" y="57.4">Reset</text>
<text x="168.3" y="61.9">C</text>
<text x="63.7" y="68.9">D+</text>
<text x="117.5" y="68.9">Boot0</text>
<text x="129" y="70.8">Function1</text>
<text x="165.1" y="70.8">Out</text>
<text x="169.4" y="70.8">1</text>
<text x="77.8" y="86.3" transform="rotate(-90 77.8 86.3)">Function1</text>
<text x="129.6" y="87.9">Function2</text>
<text x="168.9" y="87.9">Out</text>
<text x="173.2" y="87.9">2</text>
<text x="24.1" y="107.6">MReverse</text>
<text x="69.8" y="105.1">Motor</text>
<text x="103.3" y="103.8">MPower</text>
<text x="129.6" y="104.4">Function3</text>
<text x="168.9" y="104.4">Out</text>
<text x="173.2" y="104.4">3</text>
<text x="24" y="110.1">MForward</text>
<text x="63.5" y="112.7">MPower</text>
<text x="71.1" y="110.1">Motor</text>
<text x="77.5" y="110.1">+</text>
<text x="218.4" y="118.4">Right</text>
<text x="224.5" y="118.4">Rail</text>
<text x="129.6" y="120.9">Function4</text>
<text x="168.9" y="120.9">Out</text>
<text x="173.2" y="120.9">4</text>
<text x="238.8" y="127.3">Vin</text>
<text x="156.2" y="136.8">Out</text>
<text x="160.5" y="136.8">4</text>
<text x="223.1" y="136.8">Rail</text>
<text x="156.2" y="141.9">Motor</text>
<text x="156.2" y="139.4">Left</text>
<text x="160.9" y="139.4">Rail</text>
<text x="156.2" y="149.5">C</text>
<text x="156.2" y="144.4">Out</text>
<text x="156.2" y="147">Out</text>
<text x="160.5" y="144.4">2</text>
<text x="160.5" y="147">1</text>
<text x="156.2" y="152.1">Motor</text>
<text x="156.2" y="154.6">Right</text>
<text x="162.2" y="154.6">Rail</text>
<text x="162.6" y="152.1">+</text>
<text x="32.6" y="158.4">Vin</text>
<text x="156.2" y="157.1">Out</text>
<text x="160.5" y="157.1">3</text>
</g>
<g font-size="1.8" fill="#840084">
<text x="41.7" y="101.4">MP6614GN-Z</text>
<text x="47.2" y="98.8">IC</text>
</g>
<text font-size="1.8" fill="#009600" x="218.4" y="136.8">Left</text>
<g font-size="1.1" fill="#006464">
<text x="71.3" y="155.3">1</text>
<text x="82.7" y="155.3">2</text>
</g>
<g font-size=".9" fill="#a90000">
<text x="140" y="70.9">3</text>
<text x="150.1" y="70.9">2</text>
<text x="140.6" y="88">6</text>
<text x="150.8" y="88">7</text>
<text x="140.3" y="104.5">11</text>
<text x="150.8" y="104.5">9</text>
<text x="140.3" y="121">14</text>
<text x="150.4" y="121">16</text>
</g>
<g font-size=".9" fill="#006464">
<text x="143.3" y="71.6">In</text>
<text x="145.8" y="71.6">Out</text>
<text x="143.9" y="88.8">In</text>
<text x="146.5" y="88.8">Out</text>
<text x="143.9" y="105.3">In</text>
<text x="146.5" y="105.3">Out</text>
<text x="143.9" y="121.8">In</text>
<text x="146.5" y="121.8">Out</text>
</g>
</svg>
